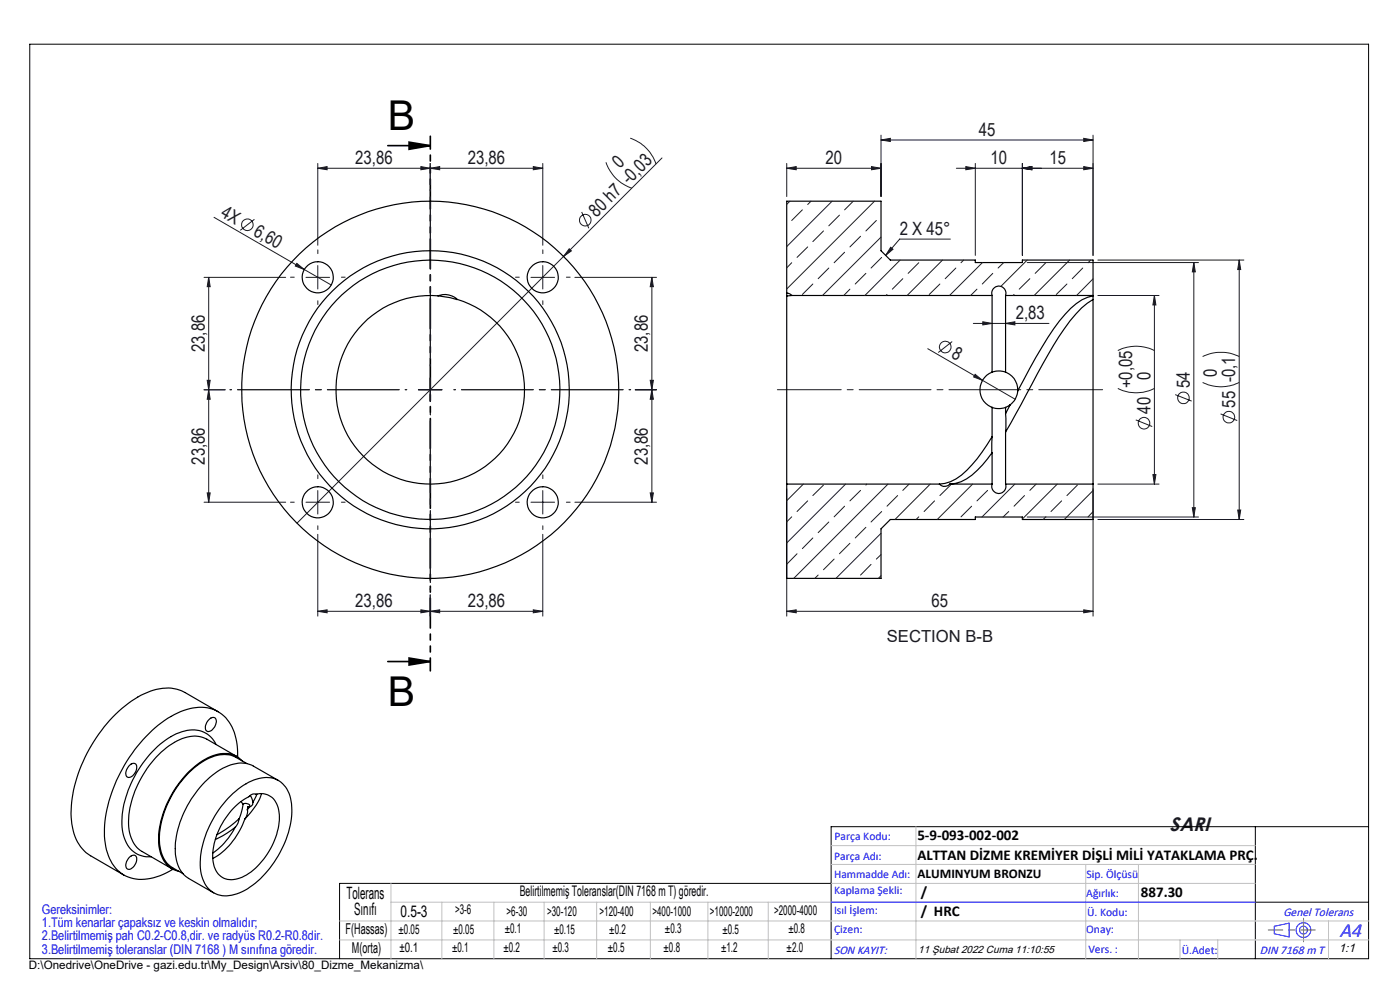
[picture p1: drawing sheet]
<svg xmlns="http://www.w3.org/2000/svg" width="297mm" height="210mm" viewBox="0 0 297 210" stroke-linecap="round" stroke-linejoin="round" font-family="sans-serif">
<g fill="none" stroke="#191924" stroke-width=".21">
<path d="M67.4 35.7l2-.4v.7zM67.4 34.7v17.3M67.4 35.7h47.7M89.3 35.3l2 .4-2 .3zM91.3 35.7l2-.4v.7zM91.3 34.7v4.5M113.1 35.3l2 .4-2 .3zM115.1 34.7v17.3M128.6 34.4a8.6 8.6 0 0 0 5.5 5.5M133.7 29.3a8.7 8.7 0 0 1 5.5 5.5M140.4 33.5l-77.4 77.5M166.9 35.7l2-.4v.7z"/>
<path d="M166.9 35.7h20M166.9 34.7v7M184.9 35.3l2 .4-2 .3zM186.9 29.7l2-.4v.7zM186.9 28.7v13M186.9 29.7h45M202.9 35.7h29M204.9 35.3l2 .4-2 .3zM206.9 34.7v19.5M216.9 35.7l2-.4v.7zM216.9 34.7v19.5M229.9 35.3l2 .4-2 .3z"/>
<path d="M229.9 29.3l2 .4-2 .3zM231.9 28.7v25.5M43.3 58.8h17.3M44.3 58.8l.3 2h-.6zM44.3 58.8v47.7M45.4 46.1l19.2 11.1M54 46.5l-3 2.4M63 55.9l1.6 1.3-1.9-.8zM64.6 57.2l5.7 3.3M64.9 58.8h5M67.4 56.3v5M112.6 58.8h5.1"/>
<path d="M115.1 56.3v5M120.8 52.8l.4 .4-1.6 1.2zM122 58.8h17.3M123.4 45l1.5 3.4M138.3 58.8l.3 2h-.7zM138.3 58.8v47.7M188.9 52.4l.5 .5-1.5 1.3zM201.6 50.7h-10.7l-3 3.5M217.9 55.7h36.3M232.9 55.2h31M253.3 55.7l.3 2h-.7zM253.3 55.7v54"/>
<path d="M262.9 55.2l.3 2h-.6zM262.9 55.2v55M196.8 74l18.6 10.7M202 72.5l-3 2.3M206.5 68.6h16M206.9 79.4l1.5 1.3-1.8-.7zM208.5 68.3l2 .3-2 .3zM213.3 68.6l2-.3v.6zM232.9 62.7h13M237.1 74.4a8.6 8.6 0 0 1 7.8 0M244.9 62.7l.3 2h-.6zM244.9 62.7v40"/>
<path d="M255.1 75.6a9 9 0 0 1 7.8 0M43.3 82.7h4.5M44 80.7h.6l-.3 2zM44.3 82.7l.3 2h-.6zM88.8 82.7h5M91.3 80.2v5M134.8 82.7h4.5M137.9 80.7h.7l-.3 2zM138.3 82.7l.3 2h-.7zM237.1 82.4a8.6 8.6 0 0 0 7.8 0M240.9 89.1l3.5 1.4M249.3 83.7l3.5 1.4"/>
<path d="M255.1 81.1a8.6 8.6 0 0 0 7.8 0M258.9 87.8l3.6 1.4M43.3 106.5h17.3M44 104.6h.6l-.3 1.9zM64.9 106.5h5M67.4 113.3v17.4M67.4 104.1v4.9M112.6 106.5h5.1M115.1 113.3v17.4M115.1 104.1v4.9M122 106.5h17.3M137.9 104.6h.7l-.3 1.9z"/>
<path d="M166.9 103.7v27M217.9 109.7h36.3M231.9 103.7v27M232.9 102.7h13M232.9 110.2h31M244.6 100.7h.6l-.3 2zM252.9 107.7h.7l-.3 2zM262.6 108.2h.6l-.3 2zM67.4 129.7l2-.3v.6zM67.4 129.7h47.7M89.3 129.4l2 .3-2 .3zM91.3 129.7l2-.3v.6z"/>
<path d="M91.3 126.2v4.5M113.1 129.4l2 .3-2 .3zM166.9 129.7l2-.3v.6zM166.9 129.7h65M229.9 129.4l2 .3-2 .3z"/>
<circle cx="52.5" cy="47.7" r="1.23"/>
<circle cx="124.2" cy="46.7" r="1.23"/>
<circle cx="200.5" cy="73.6" r="1.22"/>
<circle cx="242.7" cy="89.8" r="1.23"/>
<circle cx="251.1" cy="84.4" r="1.22"/>
<circle cx="260.7" cy="88.5" r="1.23"/>
</g>
<path d="M82.3 30.9h9M86.8 30.2l4.5 .7-4.5 .8zM86.8 139.6l4.5 .7-4.5 .8zM82.3 140.3h9" fill="none" stroke="#000" stroke-width=".35"/>
<g fill="none" stroke="#00f" stroke-width=".21">
<path d="M176.3 191.4h90M270.3 196.5l3.2-.7v2.9l-3.2-.6z"/>
<circle cx="276.5" cy="197.3" r="1.57"/>
<circle cx="276.5" cy="197.3" r=".83"/>
</g>
<path d="M91.3 28.9v113.4" fill="none" stroke="#000" stroke-width=".35" stroke-dasharray="6.3 1.3 1.3 1.3 1.3 1.3" stroke-dashoffset="3.6"/>
<path d="M164.9 82.7h69" fill="none" stroke="#191924" stroke-width=".21" stroke-dasharray="15.2 1.3 1.3 1.3" stroke-dashoffset="1.7"/>
<path d="M91.3 77.7v-37.5M86.3 82.7h-37.5M91.3 87.7v37.5M96.3 82.7h37.5" fill="none" stroke="#191924" stroke-width=".21" stroke-dasharray="15.2 1.3 1.3 1.3" stroke-dashoffset="-1.6"/>
<g fill="none" stroke="#191924" stroke-width=".21" stroke-dasharray="15.2 1.3 1.3 1.3">
<path d="M62.4 58.8h-.8M67.4 53.8v-.8M72.4 58.8h.8M110.2 58.8h-.8M115.2 53.8v-.8M120.2 58.8h.8M67.4 63.8v.8M115.2 63.8v.8M62.4 106.5h-.8M67.4 101.5v-.8M67.4 111.5v.8M72.4 106.5h.8"/>
<path d="M110.2 106.5h-.8M115.2 101.5v-.8M115.2 111.5v.8M120.2 106.5h.8"/>
</g>
<path d="M6.3 9.4h284v194h-284zM266.3 175.4v28M290.3 175.4h-114v28M176.3 187.4h-104.3v16M266.3 191.4h24" fill="none" stroke="#000" stroke-width=".21"/>
<path d="M279 197.3h-9.9" fill="none" stroke="#f00" stroke-width=".21" stroke-dasharray="15.2 1.3 1.3 1.3" stroke-dashoffset="12.2"/>
<path d="M276.5 197.3v2.5M276.5 197.3v-2.5" fill="none" stroke="#808080" stroke-width=".21" stroke-dasharray="15.2 1.3 1.3 1.3"/>
<g fill="none" stroke="#c0c0c0" stroke-width=".21">
<path d="M176.3 179.4h90M194.3 175.4v28M72 199.4h218.3M72 195.4h218.3M82.9 187.4v16M82.9 191.4h183.4M93.7 191.4v12M104.8 191.4v12M115.4 191.4v12M126.6 191.4v12M138 191.4v12M150.2 191.4v12"/>
<path d="M163 191.4v12M176.3 183.4h90M176.3 187.4h90M230.3 183.4v20M241.5 183.4v20M250.3 199.4v4M258.3 199.4v4M281.8 195.4v8"/>
</g>
<path d="M86.8 30.2l4.5 .7-4.5 .8zM86.8 139.6l4.5 .7-4.5 .8z" fill="#000"/>
<g fill="#191924">
<path d="M63 55.9l1.6 1.3-1.9-.8z"/>
<path d="M206.9 79.4l1.5 1.3-1.8-.7z"/>
<path d="M120.8 52.8l.4 .4-1.6 1.2z"/>
<path d="M113.1 129.4l2 .3-2 .3zM91.3 129.7l2-.3v.6zM113.1 35.3l2 .4-2 .3zM91.3 35.7l2-.4v.7zM229.9 35.3l2 .4-2 .3zM216.9 35.7l2-.4v.7zM216.9 35.7l2-.4v.7zM204.9 35.3l2 .4-2 .3z"/>
<path d="M67.4 129.7l2-.3v.6zM89.3 129.4l2 .3-2 .3zM67.4 35.7l2-.4v.7zM89.3 35.3l2 .4-2 .3zM188.9 52.4l.5 .5-1.5 1.3z"/>
<path d="M208.5 68.3l2 .3-2 .3zM213.3 68.6l2-.3v.6z"/>
<path d="M166.9 129.7l2-.3v.6zM229.9 129.4l2 .3-2 .3z"/>
<path d="M137.9 104.6h.7l-.3 1.9zM138.3 82.7l.3 2h-.7zM137.9 80.7h.7l-.3 2zM138.3 58.8l.3 2h-.7zM44 80.7h.6l-.3 2zM44.3 58.8l.3 2h-.6zM252.9 107.7h.7l-.3 2zM253.3 55.7l.3 2h-.7z"/>
<path d="M244.6 100.7h.6l-.3 2zM244.9 62.7l.3 2h-.6z"/>
<path d="M44.3 82.7l.3 2h-.6zM44 104.6h.6l-.3 1.9z"/>
<path d="M262.9 55.2l.3 2h-.6zM262.6 108.2h.6l-.3 2z"/>
<path d="M186.9 29.7l2-.4v.7zM229.9 29.3l2 .4-2 .3zM166.9 35.7l2-.4v.7zM184.9 35.3l2 .4-2 .3z"/>
</g>
<g fill="none" stroke="#000" stroke-width=".25">
<path d="M78 67.7a20.3 20.3 0 0 1 15-5 4 4 0 0 1 4 .8 20 20 0 0 1 12 28.4 20 20 0 0 1-30 6.6 20 20 0 0 1-1-30.8zM92.9 62.8l2.6 .3 1.5 .5M166.9 62.8v39.9M166.9 62.2l.7 .2 .4 .3M166.9 62.2v.6M166.9 62.2v-19.5h20v10.5l2 2h18v.5h10v-.5h15v7.5M168 62.7l-1.1 .1M168 62.7h42.5M210.5 62.7v16.2a4 4 0 0 0-2.6 3.8 4 4 0 0 0 2.6 3.7v6.2M210.5 62.7a1.51 1.51 0 0 1 1.4-2 1.51 1.51 0 0 1 1.4 2M213.3 78.9a4.1 4.1 0 0 0-2.9 .1M213.3 62.7v16.2"/>
<path d="M213.3 78.9a3.9 3.9 0 0 1 2.6 4M213.3 62.7h18.6M231.9 63.5a23.9 23.9 0 0 0-7.3 7.9l-3.4 5.8-7.9 14.4M231.9 63.5v39.2M231.9 62.7a10.3 10.3 0 0 0-5.9 4 68.6 68.6 0 0 0-8.8 13.9l-1.3 2.3M231.9 62.8v.7M210.4 86.4a4.1 4.1 0 0 0 2.9 0M210.5 92.6a27.7 27.7 0 0 1-7.7 9l-1.2 .6-2.3 .5M210.5 96v6.7M210.5 96a17.7 17.7 0 0 1-6.6 6.2l-2.4 .5M210.5 92.6v3.4M213.3 86.4v1.3"/>
<path d="M213.3 87.7v3.9M213.3 91.6v11.1M214.3 85.9l-1 .5M214.3 85.9l-1 1.8M215.9 82.9a4.1 4.1 0 0 1-1.6 3M166.9 102.7h32.4M166.9 102.7v20h20v-10.5l2-2h18v-.5h10v.5h15v-7.5M199.3 102.7a1.45 1.45 0 0 0 2.2 0M201.5 102.7h9M210.5 102.7a1.51 1.51 0 0 0 1.4 2 1.51 1.51 0 0 0 1.4-2M213.3 102.7h18.6M44.2 152.8a.9 .9 0 0 1 .8-.6 .9 .9 0 0 1 .9 .5 2.23 2.23 0 0 1-1.8 2.5 1.26 1.26 0 0 1-.2-1.9z"/>
<path d="M45.8 157.9a5.5 5.5 0 0 0-7.2-2.7 18.8 18.8 0 0 0-9.6 8.7 18.7 18.7 0 0 0-2.8 13.4 5.5 5.5 0 0 0 5.9 4.4M46.3 151l-7.1-4.1a9 9 0 0 0-8.6 .3 29.1 29.1 0 0 0-13.3 15.2 22.4 22.4 0 0 0-1.6 14.4 8 8 0 0 0 3.5 4.7l7.1 4.1M27.4 162.4a.85 .85 0 0 1 1.2-.4 .85 .85 0 0 1 .4 1.2 1.78 1.78 0 0 1-1.9 1.6 1.42 1.42 0 0 1 0-2zM48.4 169.4a12.6 12.6 0 0 1 8.1-4.5 5.3 5.3 0 0 1 5.2 5 18.9 18.9 0 0 1-4 13.6 15.3 15.3 0 0 1-8.5 6.4 5.3 5.3 0 0 1-6.5-4.5 19.4 19.4 0 0 1 4.2-14.3zM49.5 171.5a12.5 12.5 0 0 1 3.3-2.5l.3-.3a4.8 4.8 0 0 1 4.9 .8 7.6 7.6 0 0 1 .8 6.8 15.2 15.2 0 0 1-7.4 9.8 4 4 0 0 1-5.4-1.1 8.7 8.7 0 0 1-.2-7.3 17.6 17.6 0 0 1 3.7-6.2zM49.9 175.5a14.6 14.6 0 0 1-4.7 5.4M49.9 175.5l-2.7 1.8-1.5 .8M50.2 160.5l-6.3-3.7a6.8 6.8 0 0 0-6.9 .7 21.5 21.5 0 0 0-9.7 17.3 6.9 6.9 0 0 0 2.8 5.8l6.4 3.7M50.4 160.6a10.7 10.7 0 0 0-3.4-9.1 8.5 8.5 0 0 0-8.7-.6 26.7 26.7 0 0 0-11.8 11.3 27.9 27.9 0 0 0-4.3 16 9.2 9.2 0 0 0 4.5 7.6 10.7 10.7 0 0 0 10-1.4M50.8 173.6l-.3 1-.6 .9M50.8 173.6a22 22 0 0 1-4.8 3.5M51.2 170l.4 .6"/>
<path d="M51.4 161.4a5.4 5.4 0 0 0-6.2-1.1 19.3 19.3 0 0 0-10.1 11 13.9 13.9 0 0 0-.8 10.4 4.8 4.8 0 0 0 3.6 3.1M51.6 170.6l-.8 3M51.6 170.6a.95 .95 0 0 1 1.4 .3l-.4 .3M52 173.7a15.2 15.2 0 0 1-6.8 8.4M52.4 162l-2.3-1.3a6.8 6.8 0 0 0-6.7 .7 20.9 20.9 0 0 0-9.6 17.1 6.5 6.5 0 0 0 2.8 5.6l2.2 1.2M52.5 171.8a2.19 2.19 0 0 1-.5 1.9M52.6 171.2l-.1 .6M53 171.2l-.5 .6M53 171.2h-.4M53.1 168.7l.4 .9 .1 .6M53.6 170.2v.5l-.6 .5M54.5 168.4l-.9 1.8"/>
<path d="M55.5 168.4a11.9 11.9 0 0 1-3.5 5.3M59.1 165.6l-5.3-3.1a6.4 6.4 0 0 0-6.5 .4 21.3 21.3 0 0 0-10.1 17.7 6.7 6.7 0 0 0 2.8 5.7l5.3 3.1M27.4 181.8a.9 .9 0 0 1 1.5 0 2.32 2.32 0 0 1-1.5 2.6 1.03 1.03 0 0 1-.6-1.6z"/>
<circle cx="67.4" cy="58.8" r="3.3"/>
<circle cx="115.1" cy="58.8" r="3.3"/>
<circle cx="91.3" cy="82.7" r="29.5"/>
<circle cx="91.3" cy="82.7" r="27.5"/>
<circle cx="91.3" cy="82.7" r="40"/>
<circle cx="67.4" cy="106.6" r="3.3"/>
<circle cx="115.1" cy="106.6" r="3.3"/>
</g>
<g fill="none" stroke="#191924" stroke-width=".21">
<path d="M167.6 42.7l-.7 .6M168 55.7l-1.1 1.1M170.2 44.5l-2.2 2.3M171.3 52.4l-2.2 2.2M172 42.7l-.7 .7M174.7 49l-2.3 2.3M175.8 56.9l-2.2 2.2M176.5 42.7l-9.6 9.6M178.1 45.6l-2.3 2.3M179.2 53.5l-2.2 2.2M181 42.7l-1.8 1.8M182.6 50.1l-2.3 2.3"/>
<path d="M183.7 58l-2.3 2.2M185.5 42.7l-18.6 18.6M185.9 46.8l-2.2 2.2M186.9 50.3l-12.4 12.4M187 54.6l-2.2 2.3M191 55.2l-7.5 7.5M191.5 59.1l-2.2 2.2M194.9 55.7l-2.2 2.3M200 55.2l-7.6 7.5M202.8 56.9l-2.3 2.2M204.4 55.2l-.5 .5M208.4 55.7l-7 7"/>
<path d="M210.6 58l-2.2 2.2M212.9 55.7l-1.2 1.2M217.9 55.2l-5.6 5.5M218.5 59.1l-2.3 2.2M221.9 55.7l-2.3 2.3M226.9 55.2l-7.5 7.5M229.7 56.9l-2.2 2.2M231.4 55.2l-.6 .5M231.9 59.2l-3.5 3.5M172.4 60.2l-2.2 2.3M180.3 61.3l-1.3 1.4M188.2 62.5l-.2 .2"/>
<path d="M199.4 60.2l-2.3 2.3M207.3 61.3l-1.4 1.4M210.5 62.6l-.1 .1M215.1 62.5l-.2 .2M226.3 60.2l-2.2 2.3M168 109.6l-1.1 1.1M169.1 117.5l-2.2 2.2M170.4 102.7l-3.5 3.5M171.3 106.2l-2.2 2.3M172.4 114.1l-2.2 2.3M174.7 102.9l-2.3 2.2M175.8 110.7l-2.2 2.3"/>
<path d="M177 118.6l-2.3 2.3M179.2 107.4l-2.2 2.2M179.4 102.7l-12.5 12.5M180.3 115.2l-2.2 2.3M182.6 104l-2.3 2.2M183.7 111.9l-2.3 2.2M183.9 102.7l-.2 .2M184.8 119.7l-2.2 2.3M186.9 113.1l-9.6 9.6M186.9 117.6l-1 1M187 108.5l-2.2 2.2M188.4 102.7l-20 20"/>
<path d="M190.4 105.1l-2.2 2.3M192.9 102.7l-1.4 1.3M194.9 109.6l-.6 .6M197.3 102.7l-7.4 7.5M198.3 106.2l-2.3 2.3M201.6 102.9l-2.2 2.2M206.1 107.4l-2.2 2.2M206.3 102.7l-7.5 7.5M209.5 104l-2.2 2.2M214 108.5l-1.2 1.2M215.3 102.7l-7 7M217.3 105.1l-2.2 2.3"/>
<path d="M219.8 102.7l-1.3 1.3M221.9 109.6l-.6 .6M224.3 102.7l-7.4 7.4M225.2 106.2l-2.2 2.3M228.6 102.9l-2.3 2.2M231.9 104.1l-6.1 6.1M231.9 108.5l-1.1 1.1M173.6 122l-.7 .7M186.9 122.1l-.6 .6"/>
</g>
<g font-size="8.7">
<text x="82.3" y="27.5">B</text>
<text x="82.3" y="149.7">B</text>
</g>
<text font-size="4.4" fill="#00f" x="284.2" y="198.7">A4</text>
<text font-size="4.1" fill="#191924" x="248.1" y="176.2">SARI</text>
<g font-size="3.9" fill="#191924">
<text x="207.6" y="28.8">45</text>
<text x="75.4" y="34.8">23,86</text>
<text x="99.2" y="34.8">23,86</text>
<text x="131.5" y="35.8" transform="rotate(-45 131.5 35.8)">0</text>
<text x="175.1" y="34.8">20</text>
<text x="210.1" y="34.8">10</text>
<text x="222.6" y="34.8">15</text>
<text x="46.6" y="45.8" transform="rotate(30 46.6 45.8)">4X</text>
<text x="126.6" y="46.2" transform="rotate(-45 126.6 46.2)">80 h7 -0,03</text>
<text x="53.6" y="49.8" transform="rotate(30 53.6 49.8)">6,60</text>
<text x="190.9" y="49.8">2 X 45°</text>
<text x="215.5" y="67.7">2,83</text>
<text x="43.4" y="74.7" transform="rotate(-90 43.4 74.7)">23,86</text>
<text x="137.4" y="74.7" transform="rotate(-90 137.4 74.7)">23,86</text>
<text x="201.6" y="75.8" transform="rotate(30 201.6 75.8)">8</text>
<text x="240.2" y="82.4" transform="rotate(-90 240.2 82.4)">+0,05</text>
<text x="244" y="80.5" transform="rotate(-90 244 80.5)">0</text>
<text x="252.4" y="82.3" transform="rotate(-90 252.4 82.3)">54</text>
<text x="258.2" y="80" transform="rotate(-90 258.2 80)">0</text>
<text x="244" y="87.7" transform="rotate(-90 244 87.7)">40</text>
<text x="262" y="86.4" transform="rotate(-90 262 86.4)">55 -0,1</text>
<text x="43.4" y="98.6" transform="rotate(-90 43.4 98.6)">23,86</text>
<text x="137.4" y="98.6" transform="rotate(-90 137.4 98.6)">23,86</text>
<text x="75.4" y="128.8">23,86</text>
<text x="99.2" y="128.8">23,86</text>
<text x="197.6" y="128.8">65</text>
</g>
<g font-size="3.6">
<text x="73.5" y="190.7">Tolerans</text>
<text x="75.1" y="194.1">Sınıfı</text>
</g>
<text font-size="3.5" fill="#191924" x="188.1" y="136.2">SECTION B-B</text>
<text font-size="3.4" x="85" y="194.4">0.5-3</text>
<g font-size="3.2">
<text x="194.6" y="178.2">5-9-093-002-002</text>
<text x="194.6" y="182.4">ALTTAN DİZME KREMİYER DİŞLİ MİLİ YATAKLAMA PRÇ.</text>
<text x="195.3" y="190.2">/</text>
<text x="242" y="190.2">887.30</text>
<text x="195.3" y="194.3">/ HRC</text>
<text x="73.3" y="198.1">F(Hassas)</text>
<text x="74.7" y="202.2">M(orta)</text>
</g>
<text font-size="3.1" x="110.3" y="190.1">Belirtilmemiş Toleranslar(DIN 7168 m T) göredir.</text>
<g font-size="2.8">
<text x="194.6" y="186.2">ALUMINYUM BRONZU</text>
<text x="96.5" y="193.9">&gt;3-6</text>
<text x="107.1" y="198">±0.1</text>
<text x="107.5" y="194.2">&gt;6-30</text>
<text x="116.1" y="194.2">&gt;30-120</text>
<text x="127.2" y="194.2">&gt;120-400</text>
<text x="138.4" y="194.2">&gt;400-1000</text>
<text x="150.6" y="194.2">&gt;1000-2000</text>
<text x="164.2" y="194.2">&gt;2000-4000</text>
<text x="167.2" y="198">±0.8</text>
<text x="84.6" y="198.2">±0.05</text>
<text x="84.7" y="201.9">±0.1</text>
<text x="95.9" y="201.9">±0.1</text>
<text x="96.1" y="198.1">±0.05</text>
<text x="106.8" y="201.9">±0.2</text>
<text x="117.2" y="202">±0.3</text>
<text x="117.5" y="198.1">±0.15</text>
<text x="129" y="201.9">±0.5</text>
<text x="129.3" y="198">±0.2</text>
<text x="140.8" y="201.9">±0.8</text>
<text x="141.1" y="198">±0.3</text>
<text x="153" y="201.9">±1.2</text>
<text x="153.3" y="198">±0.5</text>
<text x="166.9" y="201.8">±2.0</text>
</g>
<g font-size="2.8" fill="#0000e8">
<text x="8.9" y="193.8">Gereksinimler:</text>
<text x="8.9" y="196.6">1.Tüm kenarlar çapaksız ve keskin olmalıdır;</text>
<text x="8.9" y="199.5">2.Belirtilmemiş pah C0.2-C0.8,dir. ve radyüs R0.2-R0.8dir.</text>
<text x="8.9" y="202.3">3.Belirtilmemiş toleranslar (DIN 7168 ) M sınıfına göredir.</text>
</g>
<g font-size="2.6" fill="#00f">
<text x="272.3" y="194.3">Genel Tolerans</text>
<text x="176.9" y="202.3">SON KAYIT:</text>
<text x="267.3" y="202.3">DIN 7168 m T</text>
</g>
<text font-size="2.6" x="284" y="202">1:1</text>
<g font-size="2.5" fill="#00f">
<text x="177" y="178.2">Parça Kodu:</text>
<text x="177" y="182.4">Parça Adı:</text>
<text x="176.9" y="186.2">Hammadde Adı:</text>
<text x="177" y="189.7">Kaplama Şekli:</text>
<text x="230.5" y="190.2">Ağırlık:</text>
<text x="230.5" y="186.2">Sip. Ölçüsü</text>
<text x="176.9" y="193.9">Isıl İşlem:</text>
<text x="177" y="197.8">Çizen:</text>
<text x="230.4" y="197.8">Onay:</text>
<text x="230.6" y="194.3">Ü. Kodu:</text>
<text x="230.9" y="202.1">Vers. :</text>
<text x="250.7" y="202.3">Ü.Adet:</text>
</g>
<text font-size="2.5" x="6.1" y="205.5">D:\Onedrive\OneDrive - gazi.edu.tr\My_Design\Arsiv\80_Dizme_Mekanizma\</text>
<text font-size="2.2" x="194.8" y="202.1">11 Şubat 2022 Cuma 11:10:55</text>
</svg>
